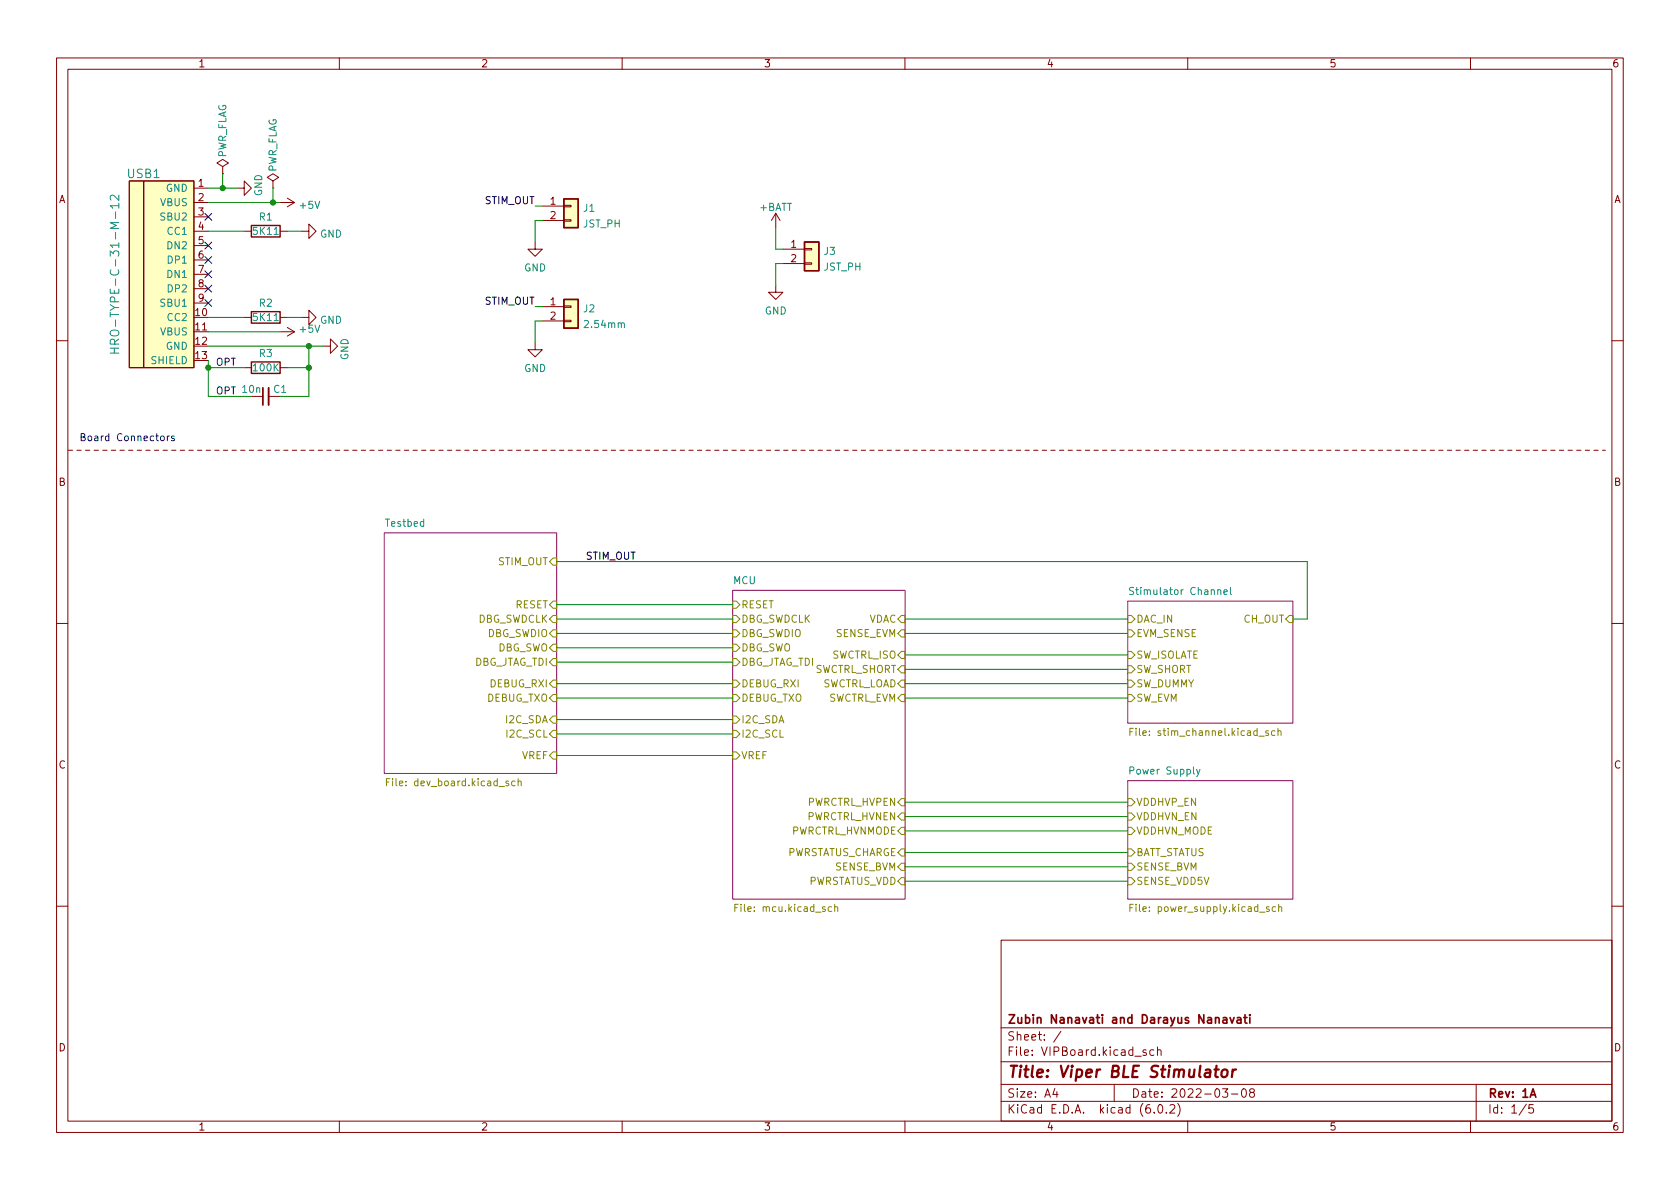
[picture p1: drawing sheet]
<svg xmlns="http://www.w3.org/2000/svg" width="297mm" height="210mm" viewBox="0 0 297 210" stroke-linecap="round" stroke-linejoin="round" font-family="sans-serif">
<g fill="none" stroke="#840000" stroke-width=".18">
<path d="M10 10.2h277v190.1h-277zM12 12.2h273v186.1h-273zM60 10.2v2M110 10.2v2M160 10.2v2M210 10.2v2M260 10.2v2M22.9 32h2.5v33h-2.5zM25.4 32h8.9v33h-8.9zM34.3 35.8h2.5M34.3 33.3h2.5M34.3 38.3h2.5"/>
<path d="M39.4 29.5l1-.7-1-.6-1 .6 1 .7v1.2M39.4 30.7h.1M41.9 33.3h1.3v-1.3l1.2 1.3-1.2 1.2v-1.2M48.3 32l1-.6-1-.7-1.1 .7 1.1 .6v1.3M48.3 33.3h.1M49.5 35.8h2.6M50.8 35l1.3 .8M52.1 35.8l-1.3 .8M95.9 36.4h3.8M95.9 39h3.8M99.7 38.9h1.3v.2h-1.3zM99.7 36.3h1.3v.3h-1.3z"/>
<path d="M137.2 37.7l-.8 1.3M137.2 37.7v2.6M137.2 37.7l.7 1.3M34.3 58.7h2.5M34.3 40.9h2.5M34.3 43.4h2.5M34.3 46h2.5M34.3 48.5h2.5M34.3 51h2.5M34.3 53.6h2.5M43.2 40.9h1.2M43.2 56.1h1.2"/>
<path d="M49.5 58.7h2.6M49.5 40.9h1.3M49.5 56.1h1.3M50.8 57.9l1.3 .8M52.1 58.7l-1.3 .7M53.3 40.9h1.3v-1.3l1.3 1.3-1.3 1.3v-1.3M53.3 56.1h1.3v-1.2l1.3 1.2-1.3 1.3v-1.3M94.6 42.8v1.3h1.3l-1.3 1.2-1.3-1.2h1.3M95.9 54.2h3.8M95.9 56.8h3.8M99.7 56.6h1.3v.3h-1.3zM99.7 54.1h1.3v.3h-1.3z"/>
<path d="M137.2 50.4v1.3h1.2l-1.2 1.3-1.3-1.3h1.3M138.4 44.1h3.8M138.4 46.6h3.8M142.2 46.5h1.3v.2h-1.3zM142.2 43.9h1.3v.3h-1.3zM10 60.2h2M43.2 65h1.2M44.4 70.1h2.1M47.5 70.1h2M49.5 65h1.3M57.1 61.2h1.3v1.3l1.3-1.3-1.3-1.3v1.3M94.6 60.6v1.2h1.3l-1.3 1.3-1.3-1.3h1.3"/>
<path d="M285 60.2h2M10 110.2h2M285 110.2h2M10 160.2h2M177 166.3h108v32h-108zM285 160.2h2M60 198.3v2M110 198.3v2M160 198.3v2M177 194.8h108M177 191.8h108M177 187.8h108"/>
<path d="M177 181.8h108M186.5 192.5l-.4 1h1M186.9 193v1M187.6 182.4l-1.3 1.9M197 191.8v3M202.6 185.7l-.3-.1-.2 .2v.3l.5 .1v.4h-.5M204 185.7l-.4-.1-.3 .3v.4l.1 .3h.6M204.1 196.7v.1M204.6 185.8l.3-.2 .3 .1 .1 .9M204.6 185.1v1.5M204.9 195.4l.2-.1a.81 .81 0 0 1 .6 .7 .81 .81 0 0 1-.3 .8h-.2a.81 .81 0 0 1-.6-.6 .81 .81 0 0 1 .3-.8zM206.2 196.7v.1"/>
<path d="M206.9 195.5l.5-.2 .2 .2 .1 .3-.9 1h.9M208.2 195.1a1.72 1.72 0 0 1 0 2.3M210 198.3v2M216.1 192.5h1l-.5 .6 .4 .1v.7l-.2 .1h-.4l-.3-.1M217.7 193.5h1.2M219.7 192.6l.2-.1a.81 .81 0 0 1 .5 .7 .81 .81 0 0 1-.3 .8h-.1a.81 .81 0 0 1-.6-.6 .81 .81 0 0 1 .3-.8zM221.2 193.2l-.3-.3 .1-.2 .2-.2 .4 .1 .2 .2-.1 .2-.6 .2-.2 .3 .1 .4 .2 .1h.4l.2-.3-.1-.4-.2-.1M260 198.3v2M261 191.8v6.5M269.9 195.3l-1.3 1.9M271.1 195.3h-.7l-.1 .7 .2-.1 .5 .1 .2 .2-.1 .5-.2 .1-.6-.1"/>
</g>
<path d="M46.5 68.6v3M217.5 179.9l.3 1 .4-1M219.9 179.9h.6M220.1 179.4v1.3l.4 .2M221 179.4v.2M221 179.9v1M216.3 180h.5l.1 .9M216.9 180.3l-.5 .1a.29 .29 0 0 0-.2 .2 .29 .29 0 0 0 .2 .3h.5M218.8 180h.5l.1 .9M219.4 180.3l-.5 .1a.29 .29 0 0 0-.2 .2 .29 .29 0 0 0 .2 .3h.5M270.6 194l.5-1.5 .5 1.5" fill="none" stroke="#840000" stroke-width=".3"/>
<path d="M214.7 189.1h.8M215.1 188.5l-.2 1.7 .1 .2 .3 .1M216.1 189.3a.52 .52 0 0 1 .6-.2 .52 .52 0 0 1 .4 .4l-.1 .6a.55 .55 0 0 1-.5 .4 .55 .55 0 0 1-.6-.4zM218 189.1l-.2 1.4M218.5 189.1l-.4 .1-.2 .3" fill="none" stroke="#840000" stroke-width=".4"/>
<g fill="#fff" stroke="#fff" stroke-width=".18">
<path d="M199.4 106.3h29.2v21.6h-29.2z"/>
<path d="M67.9 94.2h30.5v42.6h-30.5z"/>
<path d="M129.5 104.4h30.5v54.6h-30.5z"/>
<path d="M199.4 138h29.2v21h-29.2z"/>
</g>
<path d="M67.9 94.2h30.5v42.6h-30.5zM129.5 104.4h30.5v54.6h-30.5zM199.4 106.3h29.2v21.6h-29.2zM199.4 138h29.2v21h-29.2z" fill="none" stroke="#840084" stroke-width=".18"/>
<g fill="none" stroke="#848400" stroke-width=".18">
<path d="M97.8 98.7h.6v1.2h-.6l-.6-.6zM97.8 113.9h.6v1.3h-.6l-.6-.7zM97.8 116.5h.6v1.2h-.6l-.6-.6zM97.8 106.3h.6v1.3h-.6l-.6-.7zM97.8 111.4h.6v1.2h-.6l-.6-.6zM97.8 108.8h.6v1.3h-.6l-.6-.6zM129.5 108.8h.7l.6 .7-.6 .6h-.7zM129.5 111.4h.7l.6 .6-.6 .6h-.7zM129.5 113.9h.7l.6 .6-.6 .7h-.7zM129.5 116.5h.7l.6 .6-.6 .6h-.7zM129.5 106.3h.7l.6 .6-.6 .7h-.7zM159.4 117.7h.6v1.3h-.6l-.7-.6z"/>
<path d="M159.4 115.2h.6v1.3h-.6l-.7-.7zM159.4 108.8h.6v1.3h-.6l-.7-.6zM159.4 111.4h.6v1.2h-.6l-.7-.6zM199.4 115.2h.6l.7 .6-.7 .7h-.6zM199.4 117.7h.6l.7 .7-.7 .6h-.6zM199.4 108.8h.6l.7 .7-.7 .6h-.6zM199.4 111.4h.6l.7 .6-.7 .6h-.6zM228 108.8h.6v1.3h-.6l-.7-.6zM68.3 138.3h.5M68.9 137.7h-.6v1.3M91.1 138.2l-.4-.1-.2 .2 .1 .6h.5M91.6 138.2l.2-.1 .3 .1 .1 .8"/>
<path d="M91.6 137.7v1.3M97.8 129.2h.6v1.2h-.6l-.6-.6zM97.8 126.6h.6v1.3h-.6l-.6-.7zM97.8 133h.6v1.2h-.6l-.6-.6zM97.8 122.8h.6v1.3h-.6l-.6-.7zM97.8 120.3h.6v1.2h-.6l-.6-.6zM129.5 126.6h.7l.6 .6-.6 .7h-.7zM129.5 129.2h.7l.6 .6-.6 .6h-.7zM129.5 120.3h.7l.6 .6-.6 .6h-.7zM129.5 122.8h.7l.6 .6-.6 .7h-.7zM129.5 133h.7l.6 .6-.6 .6h-.7zM159.4 122.8h.6v1.3h-.6l-.7-.7z"/>
<path d="M159.4 120.3h.6v1.2h-.6l-.7-.6zM199.4 120.3h.6l.7 .6-.7 .6h-.6zM199.4 122.8h.6l.7 .6-.7 .7h-.6zM199.8 129.4h.4M200.4 128.8h-.6v1.3M224.3 129.3l-.3-.1-.2 .2v.2l.5 .1v.3h-.5M225.4 129.3l-.3-.1-.3 .3 .1 .5h.5M226 129.3l.1-.1 .3 .1 .1 .8M226 128.8v1.3M130.5 159.9h-.6v1.3M147.6 159.9v1.3M159.4 146.3h.6v1.3h-.6l-.7-.7z"/>
<path d="M159.4 143.8h.6v1.2h-.6l-.7-.6zM159.4 141.2h.6v1.3h-.6l-.7-.6zM159.4 155.2h.6v1.3h-.6l-.7-.7zM159.4 150.1h.6v1.3h-.6l-.7-.7zM159.4 152.6h.6v1.3h-.6l-.7-.6zM199.4 141.2h.6l.7 .7-.7 .6h-.6zM199.4 143.8h.6l.7 .6-.7 .6h-.6zM199.4 150.1h.6l.7 .6-.7 .7h-.6zM199.4 146.3h.6l.7 .6-.7 .7h-.6zM199.4 155.2h.6l.7 .6-.7 .7h-.6zM199.4 152.6h.6l.7 .7-.7 .6h-.6zM200.4 159.9h-.6v1.3"/>
<path d="M226.1 159.9v1.3M129.9 160.5h.4M147 160.4l-.3-.1-.3 .3 .2 .5h.4M147.6 160.5l.2-.2 .3 .1v.8M199.8 160.5h.4M224.4 160.4l-.3-.1-.2 .2 .1 .2 .4 .1v.3h-.5M225.5 160.4l-.3-.1-.3 .3 .2 .5h.4M226.1 160.5l.2-.2 .3 .1v.8"/>
</g>
<g fill="none" stroke="#008484" stroke-width=".18">
<path d="M21 36.4h-1.5l.4 .4M21 34.5v.9l-1.1-.9-.3 .1-.1 .2 .1 .6M21 36v.8M21 60l-.7 .5M19.5 62.4h1.5M19.5 61.6h1.5M20.2 61.6v.8M20.3 60.8l-.1-.7-.2-.1h-.4l-.1 .3v.5h1.5M200.4 103.9h-.4l-.2 .1v.3l.5 .3 .1 .3-.2 .2h-.5M216.4 104.7l.6-.1-.1-.3h-.3l-.2 .2 .1 .6h.4M217.6 103.9v1.1l.1 .1M211.6 136l.3 .9"/>
<path d="M212.2 136l-.5 1.2-.1 .1"/>
</g>
<path d="M44.4 39.9h5.1v2h-5.1zM99.7 35.2h2.5v5.1h-2.5zM44.4 55.1h5.1v2h-5.1zM99.7 53h2.5v5h-2.5zM142.2 42.8h2.6v5.1h-2.6zM44.4 64h5.1v2h-5.1z" fill="none" stroke="#840000" stroke-width=".25"/>
<g fill="#ffffc2" stroke="#ffffc2" stroke-width=".18">
<path d="M99.7 53h2.5v5h-2.5z"/>
<path d="M22.9 32h2.5v33h-2.5z"/>
<path d="M25.4 32h8.9v33h-8.9z"/>
<path d="M99.7 35.2h2.5v5.1h-2.5z"/>
<path d="M142.2 42.8h2.6v5.1h-2.6z"/>
</g>
<path d="M47.5 68.6v3" fill="none" stroke="#840000" stroke-width=".33"/>
<path d="M28.5 77.2l.3-.1 .2 .2v.4l-.2 .2h-.3l-.1-.2zM29.6 77.1v.8M30 77.1l-.4 .2M30.8 77.2l-.3-.1-.2 .2 .1 .2 .4 .1v.3h-.5" fill="none" stroke="#0000c2" stroke-width=".18"/>
<path d="M12.1 79.6h271.7" fill="none" stroke="#840000" stroke-width=".18" stroke-dasharray=".8 .8"/>
<g fill="none" stroke="#008400" stroke-width=".18">
<path d="M36.8 35.8h12.7M36.8 33.3h5.1M39.4 30.7v2.6M48.3 33.3v2.5M94.6 36.4h1.3M95.9 39h-1.3v3.8M36.8 40.9h6.4M36.8 58.7h12.7M36.8 56.1h6.4M50.8 40.9h2.5M50.8 56.1h2.5M94.6 54.2h1.3"/>
<path d="M95.9 56.8h-1.3v3.8M137.2 40.3v3.8h1.2M138.4 46.6h-1.2v3.8M36.8 65h6.4M36.8 63.7v6.4h7.6M36.8 61.2h20.3M50.8 65h3.8M54.6 61.2v8.9h-5.1M98.4 99.3h132.7v10.2h-2.5M98.4 117.1h31.1M98.4 106.9h31.1M98.4 109.5h31.1"/>
<path d="M98.4 112h31.1M98.4 114.5h31.1M160 109.5h39.4M160 115.8h39.4M160 118.4h39.4M160 112h39.4M98.4 123.4h31.1M98.4 129.8h31.1M98.4 120.9h31.1M98.4 133.6h31.1M98.4 127.2h31.1M160 123.4h39.4"/>
<path d="M160 120.9h39.4M160 141.9h39.4M160 153.3h39.4M160 155.8h39.4M160 150.7h39.4M160 146.9h39.4M160 144.4h39.4"/>
</g>
<path d="M36.2 37.7l1.2 1.3M37.4 37.7l-1.2 1.3M36.2 47.9l1.2 1.2M36.2 45.4l1.2 1.2M36.2 42.8l1.2 1.2M36.2 53l1.2 1.2M36.2 50.4l1.2 1.3M37.4 47.9l-1.2 1.2M37.4 45.4l-1.2 1.2M37.4 42.8l-1.2 1.2M37.4 53l-1.2 1.2M37.4 50.4l-1.2 1.3" fill="none" stroke="#000084" stroke-width=".18"/>
<g fill="#008400" stroke="#008400" stroke-width=".18">
<circle cx="36.8" cy="65" r=".46"/>
<circle cx="39.4" cy="33.3" r=".46"/>
<circle cx="54.6" cy="61.2" r=".46"/>
<circle cx="54.6" cy="65" r=".46"/>
<circle cx="48.3" cy="35.8" r=".46"/>
</g>
<text font-size="2.8" fill="#840000" x="178" y="190.6">Title: Viper BLE Stimulator</text>
<g font-size="2.1" fill="#008484">
<text x="22.6" y="31.5">USB1</text>
<text x="21.1" y="59.4" transform="rotate(-90 21.1 59.4)">HRO-TYPE-C-31-M-12</text>
</g>
<g font-size="2.1" fill="#840000">
<text x="178" y="184">Sheet: /</text>
<text x="178" y="181">Zubin Nanavati and Darayus Nanavati</text>
<text x="178" y="186.7">File: VIPBoard.kicad_sch</text>
<text x="178" y="196.9">KiCad E.D.A. kicad (6.0.2)</text>
<text x="178" y="194.1">Size: A4</text>
<text x="200" y="194.1">Date: 2022-03-08</text>
<text x="263" y="194.1">Rev: 1A</text>
<text x="263" y="196.9">Id: 1/5</text>
</g>
<g font-size="1.8" fill="#840000">
<text x="35" y="11.9">1</text>
<text x="85" y="11.9">2</text>
<text x="135" y="11.9">3</text>
<text x="185" y="11.9">4</text>
<text x="235" y="11.9">5</text>
<text x="285" y="11.9">6</text>
<text x="10.3" y="35.9">A</text>
<text x="35.1" y="33">1</text>
<text x="35.1" y="35.6">2</text>
<text x="285.3" y="35.9">A</text>
<text x="35.1" y="38.1">3</text>
<text x="35.1" y="40.6">4</text>
<text x="97.3" y="36.2">1</text>
<text x="97.3" y="38.7">2</text>
<text x="35.1" y="43.2">5</text>
<text x="35.1" y="45.7">6</text>
<text x="139.8" y="43.8">1</text>
<text x="139.8" y="46.3">2</text>
<text x="35.1" y="48.3">7</text>
<text x="35.1" y="50.8">8</text>
<text x="35.1" y="53.3">9</text>
<text x="97.3" y="54">1</text>
<text x="34.6" y="55.9">10</text>
<text x="34.6" y="58.4">11</text>
<text x="97.3" y="56.5">2</text>
<text x="34.6" y="61">12</text>
<text x="34.6" y="63.5">13</text>
<text x="10.3" y="85.9">B</text>
<text x="285.3" y="85.9">B</text>
<text x="10.3" y="135.9">C</text>
<text x="285.3" y="135.9">C</text>
<text x="10.3" y="185.9">D</text>
<text x="285.3" y="185.9">D</text>
<text x="35" y="199.9">1</text>
<text x="85" y="199.9">2</text>
<text x="135" y="199.9">3</text>
<text x="185" y="199.9">4</text>
<text x="235" y="199.9">5</text>
<text x="285" y="199.9">6</text>
</g>
<g font-size="1.8" fill="#008484">
<text x="40" y="28.1" transform="rotate(-90 40 28.1)">PWR_FLAG</text>
<text x="29.3" y="33.9">GND</text>
<text x="46.4" y="34.7" transform="rotate(-90 46.4 34.7)">GND</text>
<text x="48.9" y="30.6" transform="rotate(-90 48.9 30.6)">PWR_FLAG</text>
<text x="28.4" y="36.4">VBUS</text>
<text x="28.6" y="39">SBU2</text>
<text x="29.7" y="41.5">CC1</text>
<text x="44.9" y="41.5">5K11</text>
<text x="45.9" y="39">R1</text>
<text x="53.1" y="36.9">+5V</text>
<text x="103.1" y="40.2">JST_PH</text>
<text x="103.2" y="37.4">J1</text>
<text x="134.3" y="37.3">+BATT</text>
<text x="29.7" y="44.1">DN2</text>
<text x="29.8" y="46.6">DP1</text>
<text x="56.6" y="42">GND</text>
<text x="92.6" y="48">GND</text>
<text x="145.6" y="47.8">JST_PH</text>
<text x="145.7" y="45.1">J3</text>
<text x="29.7" y="49.1">DN1</text>
<text x="29.8" y="51.7">DP2</text>
<text x="28.4" y="59.3">VBUS</text>
<text x="28.6" y="54.2">SBU1</text>
<text x="29.7" y="56.8">CC2</text>
<text x="44.9" y="56.8">5K11</text>
<text x="45.9" y="54.2">R2</text>
<text x="53.1" y="58.8">+5V</text>
<text x="56.6" y="57.2">GND</text>
<text x="103.2" y="55.2">J2</text>
<text x="103.6" y="58">2.54mm</text>
<text x="135.2" y="55.6">GND</text>
<text x="26.8" y="64.4">SHIELD</text>
<text x="29.3" y="61.8">GND</text>
<text x="44.9" y="65.7">100K</text>
<text x="45.9" y="63.1">R3</text>
<text x="61.6" y="63.7" transform="rotate(-90 61.6 63.7)">GND</text>
<text x="92.6" y="65.8">GND</text>
<text x="48.4" y="69.5">C1</text>
<text x="68.2" y="93.1">Testbed</text>
<text x="129.6" y="103.3">MCU</text>
<text x="200.6" y="105.2">Stimulator Channel</text>
<text x="200.1" y="136.9">Power Supply</text>
</g>
<g font-size="1.8">
<text x="85.7" y="36.1">STIM_OUT</text>
<text x="85.7" y="53.9">STIM_OUT</text>
<text x="103.5" y="99">STIM_OUT</text>
</g>
<g font-size="1.8" fill="#0000c2">
<text x="38.1" y="64.7">OPT</text>
<text x="38.1" y="69.7">OPT 10n</text>
<text x="14" y="78">Board Connectors</text>
</g>
<g font-size="1.8" fill="#848400">
<text x="88" y="99.9">STIM_OUT</text>
<text x="91.1" y="107.6">RESET</text>
<text x="131" y="107.6">RESET</text>
<text x="84.3" y="110.1">DBG_SWDCLK</text>
<text x="86.1" y="112.6">DBG_SWDIO</text>
<text x="131" y="110.1">DBG_SWDCLK</text>
<text x="131" y="112.6">DBG_SWDIO</text>
<text x="147.7" y="112.6">SENSE_EVM</text>
<text x="153.5" y="110.1">VDAC</text>
<text x="200.9" y="110.1">DAC_IN</text>
<text x="200.9" y="112.6">EVM_SENSE</text>
<text x="219.9" y="110.1">CH_OUT</text>
<text x="83.5" y="117.7">DBG_JTAG_TDI</text>
<text x="87.8" y="115.2">DBG_SWO</text>
<text x="131" y="115.2">DBG_SWO</text>
<text x="131" y="117.7">DBG_JTAG_TDI</text>
<text x="143.8" y="119">SWCTRL_SHORT</text>
<text x="147" y="116.5">SWCTRL_ISO</text>
<text x="200.9" y="116.5">SW_ISOLATE</text>
<text x="200.9" y="119">SW_SHORT</text>
<text x="86" y="124.1">DEBUG_TXO</text>
<text x="86.6" y="121.5">DEBUG_RXI</text>
<text x="131" y="121.5">DEBUG_RXI</text>
<text x="131" y="124.1">DEBUG_TXO</text>
<text x="145" y="121.5">SWCTRL_LOAD</text>
<text x="146.2" y="124.1">SWCTRL_EVM</text>
<text x="200.9" y="121.5">SW_DUMMY</text>
<text x="200.9" y="124.1">SW_EVM</text>
<text x="89.5" y="127.9">I2C_SDA</text>
<text x="89.7" y="130.4">I2C_SCL</text>
<text x="131" y="127.9">I2C_SDA</text>
<text x="131" y="130.4">I2C_SCL</text>
<text x="200.9" y="130.1">File: stim_channel.kicad_sch</text>
<text x="92.2" y="134.2">VREF</text>
<text x="131" y="134.2">VREF</text>
<text x="69.2" y="139">File: dev_board.kicad_sch</text>
<text x="142.6" y="142.5">PWRCTRL_HVPEN</text>
<text x="200.9" y="142.5">VDDHVP_EN</text>
<text x="139.7" y="147.6">PWRCTRL_HVNMODE</text>
<text x="142.5" y="145">PWRCTRL_HVNEN</text>
<text x="200.9" y="145">VDDHVN_EN</text>
<text x="200.9" y="147.6">VDDHVN_MODE</text>
<text x="138.7" y="151.4">PWRSTATUS_CHARGE</text>
<text x="147.6" y="153.9">SENSE_BVM</text>
<text x="200.9" y="151.4">BATT_STATUS</text>
<text x="200.9" y="153.9">SENSE_BVM</text>
<text x="130.6" y="161.2">File: mcu.kicad_sch</text>
<text x="142.6" y="156.5">PWRSTATUS_VDD</text>
<text x="200.7" y="161.2">File: power_supply.kicad_sch</text>
<text x="200.9" y="156.5">SENSE_VDD5V</text>
</g>
</svg>
